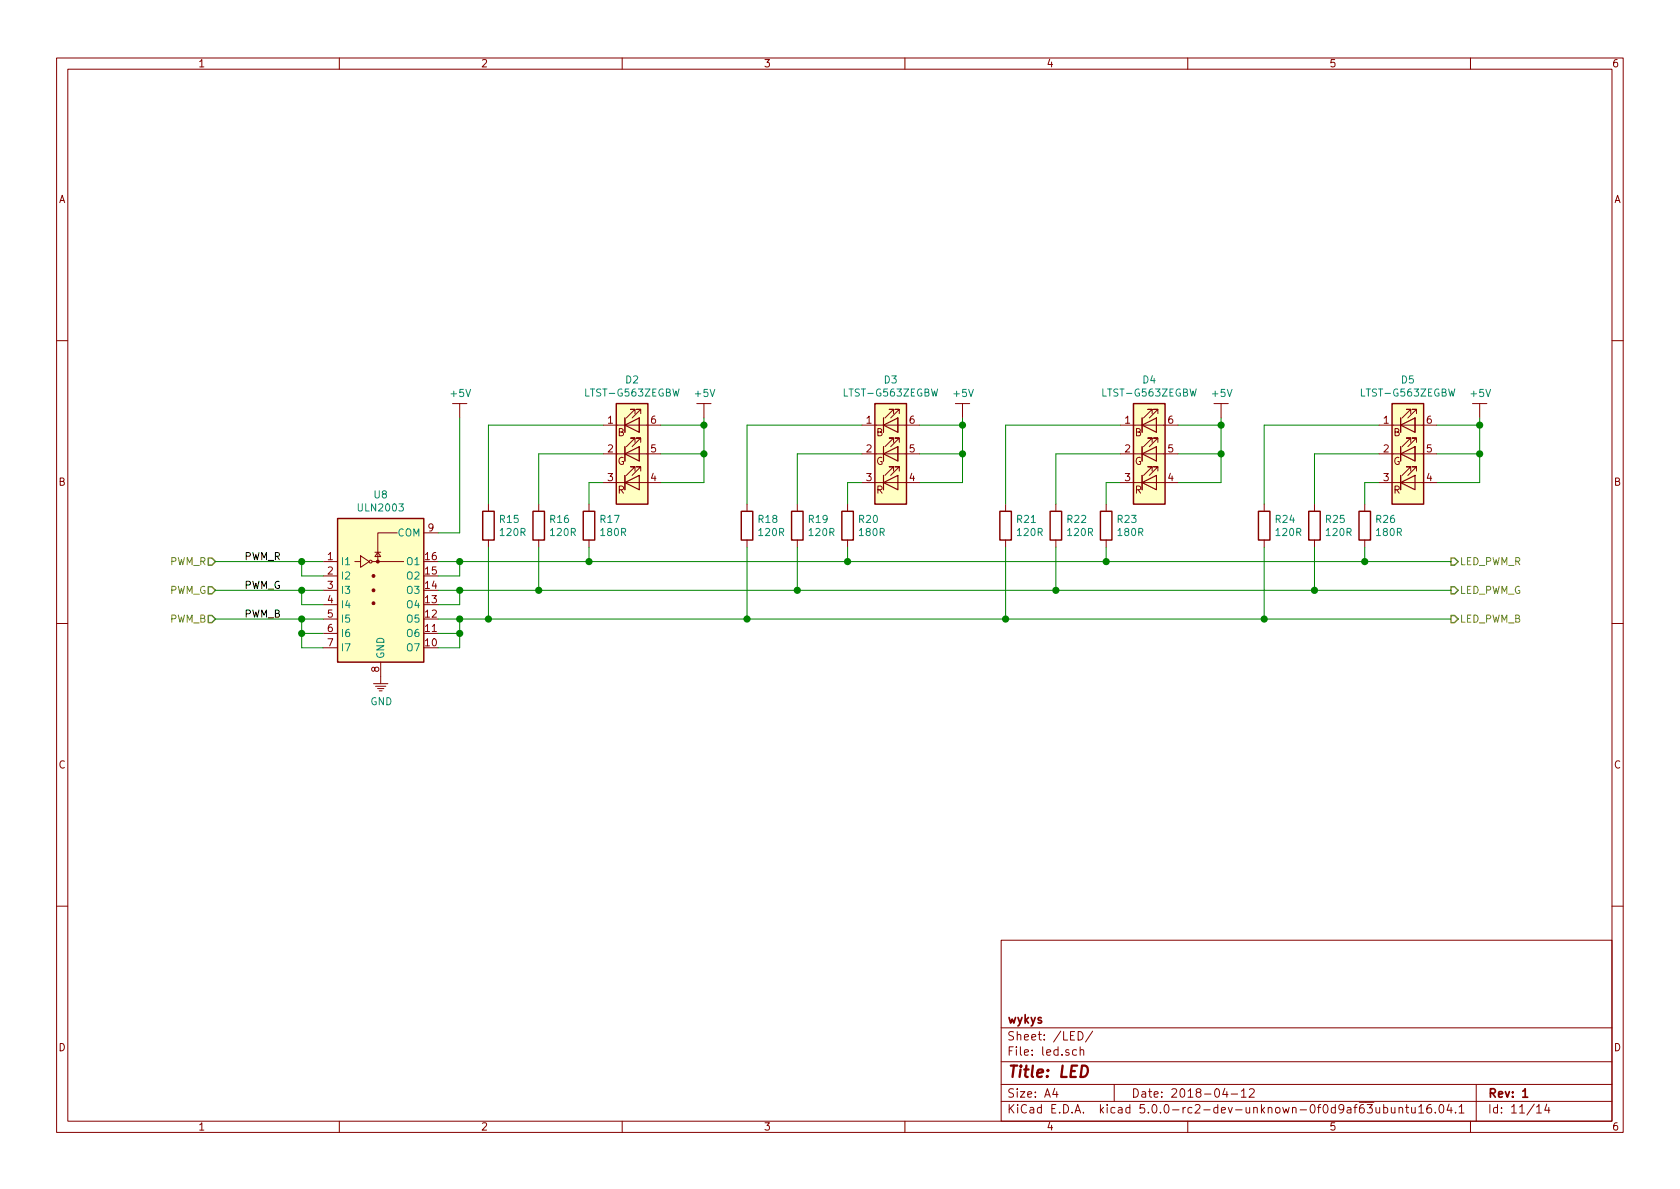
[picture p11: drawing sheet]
<svg xmlns="http://www.w3.org/2000/svg" width="297mm" height="210mm" viewBox="0 0 297 210" stroke-linecap="round" stroke-linejoin="round" font-family="sans-serif">
<g fill="none" stroke="#840000" stroke-width=".18">
<path d="M10 10.3h277v189.9h-277zM12 12.2h273v186.1h-273zM60 10.3v1.9M110 10.3v1.9M160 10.3v1.9M210 10.3v1.9M260 10.3v1.9M10 60.2h2M80 71.4h2.5M81.3 71.4v2.5M106.7 75.2h10.1M110.5 79v2.5"/>
<path d="M110.5 73.9v2.5M112.3 78.2v-.7h-.8h.8l-1.6 1.5M112.3 73.1v-.7h-.8h.8l-1.6 1.5M113 79v2.5zM113 79h.1M113 73.9v2.5zM113 73.9h.1M113.3 78.2v-.7h-.8h.8l-1.5 1.5M113.3 73.1v-.7h-.8h.8l-1.5 1.5M123.2 71.4h2.5M124.5 71.4v2.5M152.4 75.2h10.2"/>
<path d="M156.2 79v2.5M156.2 73.9v2.5M158 78.2v-.7h-.8h.8l-1.5 1.5M158 73.1v-.7h-.8h.8l-1.5 1.5M158.7 79v2.5zM158.7 79h.1M158.7 73.9v2.5zM158.7 73.9h.1M159 78.2v-.7h-.8h.8l-1.5 1.5M159 73.1v-.7h-.8h.8l-1.5 1.5M168.9 71.4h2.5M170.2 71.4v2.5"/>
<path d="M198.1 75.2h10.2M201.9 79v2.5M201.9 73.9v2.5M203.7 78.2v-.7h-.8h.8l-1.5 1.5M203.7 73.1v-.7h-.8h.8l-1.5 1.5M204.5 79v2.5zM204.5 79h.1M204.5 73.9v2.5zM204.5 73.9h.1M204.7 78.2v-.7h-.7h.7l-1.5 1.5M204.7 73.1v-.7h-.7h.7l-1.5 1.5M214.6 71.4h2.6"/>
<path d="M215.9 71.4v2.5M243.8 75.2h10.2M247.6 79v2.5M247.6 73.9v2.5M249.4 78.2v-.7h-.7h.7l-1.5 1.5M249.4 73.1v-.7h-.7h.7l-1.5 1.5M250.2 79v2.5zM250.2 79h.1M250.2 73.9v2.5zM250.2 73.9h.1M250.4 78.2v-.7h-.7h.7l-1.5 1.5M250.4 73.1v-.7h-.7h.7l-1.5 1.5"/>
<path d="M260.3 71.4h2.6M261.6 71.4v2.5M285 60.2h2M57.1 99.3h2.6M62.7 99.3h1.1M63.8 98.3l1.5 1-1.5 1zM65.8 99.3h5.6M66.3 97.7h1M66.8 97.7l.5 .7h-1zM70.2 94.2h-3.4v5.1M74.9 94.2h2.6M86.4 89.1v1.3"/>
<path d="M86.4 95.5v1.3M95.2 89.1v1.3M95.2 95.5v1.3M104.1 89.1v1.3M104.1 95.5v1.3M106.7 85.3h10.1M106.7 80.3h10.1M110.5 84.1v2.5M112.3 83.3v-.8h-.8h.8l-1.6 1.6M113.3 83.3v-.8h-.8h.8l-1.5 1.6M132.1 89.1v1.3M132.1 95.5v1.3"/>
<path d="M141 89.1v1.3M141 95.5v1.3M149.9 89.1v1.3M149.9 95.5v1.3M152.4 85.3h10.2M152.4 80.3h10.2M156.2 84.1v2.5M158 83.3v-.8h-.8h.8l-1.5 1.6M159 83.3v-.8h-.8h.8l-1.5 1.6M177.8 89.1v1.3M177.8 95.5v1.3M186.7 89.1v1.3"/>
<path d="M186.7 95.5v1.3M195.6 89.1v1.3M195.6 95.5v1.3M198.1 85.3h10.2M198.1 80.3h10.2M201.9 84.1v2.5M203.7 83.3v-.8h-.8h.8l-1.5 1.6M204.7 83.3v-.8h-.7h.7l-1.5 1.6M223.5 89.1v1.3M223.5 95.5v1.3M232.4 89.1v1.3M232.4 95.5v1.3"/>
<path d="M241.3 89.1v1.3M241.3 95.5v1.3M243.8 85.3h10.2M243.8 80.3h10.2M247.6 84.1v2.5M249.4 83.3v-.8h-.7h.7l-1.5 1.6M250.4 83.3v-.8h-.7h.7l-1.5 1.6M10 110.3h2M57.1 101.8h2.6M57.1 104.4h2.6M57.1 106.9h2.6M57.1 109.5h2.6"/>
<path d="M57.1 112h2.6M57.1 114.5h2.6M67.3 117.1v3.8M285 110.3h2M66 120.9h2.6M66.4 121.4h1.8M66.8 121.8h1.1M67.1 122.2h.5M10 160.2h2M177 166.3h108v32h-108zM285 160.2h2M60 198.3v1.9"/>
<path d="M110 198.3v1.9M160 198.3v1.9M177 194.8h108M177 191.8h108M177 187.8h108M177 181.8h108M186.5 192.5l-.4 1h1M186.8 193v1M190.3 185.7l-.4-.1-.3 .3 .1 .6 .2 .1 .4-.1M190.6 182.4a.76 .76 0 0 1 .9 .8 .76 .76 0 0 1-.9 .7zM191 185.7l.2-.1 .4 .1v.9M191 185.1v1.5"/>
<path d="M193.2 182.3l-1.3 2M197 191.8v3M210 198.3v1.9M216.6 192.5l-.4 1h.9M216.9 193v1M217.7 193.5h1.1M219.5 193l.4-.5v1.5M219.5 194h.8M220.9 192.7l.2-.2h.4l.2 .2 .1 .3-1 1h1M241.5 194.9h1.4M241.7 195.3h.9l-.5 .6 .5 .1v.7l-.2 .1-.7-.1M243.3 195.8v.8a.39 .39 0 0 0 .6 .1"/>
<path d="M243.9 195.8v1M244.7 195.9l.4-.1 .3 .3-.1 .6-.2 .1-.4-.1M244.7 195.3v1.5M246 195.8v.8a.37 .37 0 0 0 .6 .1M246.6 195.8v1M247.4 196v-.1a.37 .37 0 0 1 .6 .1v.8M247.4 195.8v1M248.5 195.8h.6M248.7 195.3v1.3l.4 .2M249.6 195.8v.9l.4 .1 .2-.1M250.2 195.8v1M250.9 195.8l.4-.5v1.5"/>
<path d="M250.9 196.8h.8M253 195.3a.62 .62 0 0 0-.7 .7v.7l.3 .1 .5-.1v-.5l-.1-.2-.4-.1-.3 .3M253.8 196.7v.1M254.6 195.5l.3-.2a.94 .94 0 0 1 0 1.5 .82 .82 0 0 1-.3-1.3zM256.2 195.2l-.3 1.1h.9M256.6 195.8v1M257.4 196.7v.1M258 195.8l.4-.5v1.5M258 196.8h.9M260 198.3v1.9M261 191.8v6.5M271.7 195.8l.4-.5v1.5"/>
<path d="M271.7 196.8h.8M273.5 195.2l-.4 1.1h.9M273.8 195.8v1"/>
<circle cx="65.5" cy="99.3" r=".25"/>
</g>
<path d="M269.2 193l.5-.5v1.5M269.2 194h.9" fill="none" stroke="#840000" stroke-width=".3"/>
<path d="M191.3 188.4a.97 .97 0 0 1 1.1 .6 .97 .97 0 0 1-.4 1.2l-.5 .2h-.4z" fill="none" stroke="#840000" stroke-width=".41"/>
<g fill="#ffffc2" stroke="#ffffc2" stroke-width=".18">
<path d="M59.7 91.7h15.2v25.4h-15.2z"/>
<path d="M109 71.4h5.6v17.7h-5.6z"/>
<path d="M154.7 71.4h5.6v17.7h-5.6z"/>
<path d="M200.4 71.4h5.6v17.7h-5.6z"/>
<path d="M246.1 71.4h5.6v17.7h-5.6z"/>
</g>
<g fill="none" stroke="#840000" stroke-width=".25">
<path d="M109 71.4h5.6v17.7h-5.6zM154.7 71.4h5.6v17.7h-5.6zM200.4 71.4h5.6v17.7h-5.6zM246.1 71.4h5.6v17.7h-5.6zM59.7 91.7h15.2v25.4h-15.2zM85.3 90.4h2.1v5.1h-2.1zM94.2 90.4h2.1v5.1h-2.1zM103.1 90.4h2.1v5.1h-2.1zM131.1 90.4h2v5.1h-2zM140 90.4h2v5.1h-2zM148.8 90.4h2.1v5.1h-2.1zM176.8 90.4h2v5.1h-2z"/>
<path d="M185.7 90.4h2v5.1h-2zM194.6 90.4h2v5.1h-2zM222.5 90.4h2v5.1h-2zM231.4 90.4h2v5.1h-2zM240.3 90.4h2v5.1h-2z"/>
</g>
<g fill="#840000" stroke="#840000" stroke-width=".18">
<circle cx="66" cy="106.7" r=".25"/>
<circle cx="66" cy="104.4" r=".25"/>
<circle cx="66" cy="101.8" r=".25"/>
<circle cx="66.8" cy="99.3" r=".25"/>
</g>
<g fill="none" stroke="#008400" stroke-width=".18">
<path d="M81.3 73.9v20.3h-3.8M106.7 75.2h-20.3v13.9M116.8 75.2h7.7M124.5 73.9v11.4h-7.7M152.4 75.2h-20.3v13.9M162.6 75.2h7.6M170.2 73.9v11.4h-7.6M198.1 75.2h-20.3v13.9M208.3 75.2h7.6M215.9 73.9v11.4h-7.6M243.8 75.2h-20.3v13.9M254 75.2h7.6"/>
<path d="M261.6 73.9v11.4h-7.6M38.1 99.3h19M53.3 99.3v2.5h3.8M77.5 99.3h179M81.3 99.3v2.5h-3.8M86.4 96.8v12.7M95.2 96.8v7.6M104.1 96.8v2.5M106.7 80.3h-11.5v8.8M106.7 85.3h-2.6v3.8M116.8 80.3h7.7M132.1 96.8v12.7"/>
<path d="M141 96.8v7.6M149.9 96.8v2.5M152.4 80.3h-11.4v8.8M152.4 85.3h-2.5v3.8M162.6 80.3h7.6M177.8 96.8v12.7M186.7 96.8v7.6M195.6 96.8v2.5M198.1 80.3h-11.4v8.8M198.1 85.3h-2.5v3.8M208.3 80.3h7.6M223.5 96.8v12.7"/>
<path d="M232.4 96.8v7.6M241.3 96.8v2.5M243.8 80.3h-11.4v8.8M243.8 85.3h-2.5v3.8M254 80.3h7.6M38.1 104.4h19M38.1 109.5h19M53.3 104.4v2.5h3.8M53.3 109.5v5h3.8M53.3 112h3.8M77.5 104.4h179M77.5 109.5h179"/>
<path d="M77.5 112h3.8M81.3 104.4v2.5h-3.8M81.3 109.5v5h-3.8"/>
</g>
<g fill="#008400" stroke="#008400" stroke-width=".25">
<circle cx="124.5" cy="80.3" r=".51"/>
<circle cx="170.2" cy="80.3" r=".51"/>
<circle cx="170.2" cy="75.2" r=".51"/>
<circle cx="124.5" cy="75.2" r=".51"/>
<circle cx="53.3" cy="112" r=".51"/>
<circle cx="81.3" cy="112" r=".51"/>
<circle cx="53.3" cy="99.3" r=".51"/>
<circle cx="53.3" cy="104.4" r=".51"/>
<circle cx="53.3" cy="109.5" r=".51"/>
<circle cx="81.3" cy="99.3" r=".51"/>
<circle cx="81.3" cy="104.4" r=".51"/>
<circle cx="81.3" cy="109.5" r=".51"/>
<circle cx="86.4" cy="109.5" r=".51"/>
<circle cx="95.3" cy="104.4" r=".51"/>
<circle cx="104.1" cy="99.3" r=".51"/>
<circle cx="215.9" cy="80.3" r=".51"/>
<circle cx="261.6" cy="80.3" r=".51"/>
<circle cx="261.6" cy="75.2" r=".51"/>
<circle cx="215.9" cy="75.2" r=".51"/>
<circle cx="177.8" cy="109.5" r=".51"/>
<circle cx="186.7" cy="104.4" r=".51"/>
<circle cx="195.6" cy="99.3" r=".51"/>
<circle cx="149.9" cy="99.3" r=".51"/>
<circle cx="141" cy="104.4" r=".51"/>
<circle cx="132.1" cy="109.5" r=".51"/>
<circle cx="241.3" cy="99.3" r=".51"/>
<circle cx="232.4" cy="104.4" r=".51"/>
<circle cx="223.5" cy="109.5" r=".51"/>
</g>
<path d="M36.8 98.7h.7l.6 .6-.6 .6h-.7zM256.5 98.7h.7l.6 .6-.6 .6h-.7zM36.8 103.8h.7l.6 .6-.6 .6h-.7zM36.8 108.8h.7l.6 .7-.6 .6h-.7zM256.5 103.8h.7l.6 .6-.6 .6h-.7zM256.5 108.8h.7l.6 .7-.6 .6h-.7z" fill="none" stroke="#848400" stroke-width=".25"/>
<g fill="none" stroke="#840000" stroke-width=".2">
<path d="M110.5 75.2l2.5-1.3v2.5zM110.5 73.9v2.5M110.5 79v2.5M156.2 75.2l2.5-1.3v2.5zM156.2 73.9v2.5M156.2 79v2.5M201.9 75.2l2.6-1.3v2.5zM201.9 73.9v2.5M201.9 79v2.5M247.6 75.2l2.6-1.3v2.5zM247.6 73.9v2.5M247.6 79v2.5"/>
<path d="M110.5 85.3l2.5-1.2v2.5zM110.5 80.3l2.5-1.3v2.5zM110.5 84.1v2.5M156.2 85.3l2.5-1.2v2.5zM156.2 80.3l2.5-1.3v2.5zM156.2 84.1v2.5M201.9 85.3l2.6-1.2v2.5zM201.9 80.3l2.6-1.3v2.5zM201.9 84.1v2.5M247.6 85.3l2.6-1.2v2.5zM247.6 80.3l2.6-1.3v2.5zM247.6 84.1v2.5"/>
</g>
<text font-size="2.8" fill="#840000" x="178" y="190.5">Title: LED</text>
<g font-size="2.1" fill="#840000">
<text x="178" y="184">Sheet: /LED/</text>
<text x="178" y="181">wykys</text>
<text x="178" y="186.7">File: led.sch</text>
<text x="178" y="196.9">KiCad E.D.A. kicad 5.0.0-rc2-dev-unknown-0f0d9af63ubuntu16.04.1</text>
<text x="178" y="194.1">Size: A4</text>
<text x="200" y="194.1">Date: 2018-04-12</text>
<text x="263" y="194.1">Rev: 1</text>
<text x="263" y="196.9">Id: 11/14</text>
</g>
<g font-size="1.8" fill="#840000">
<text x="35" y="11.9">1</text>
<text x="85" y="11.9">2</text>
<text x="135" y="11.9">3</text>
<text x="185" y="11.9">4</text>
<text x="235" y="11.9">5</text>
<text x="285" y="11.9">6</text>
<text x="10.4" y="35.9">A</text>
<text x="285.4" y="35.9">A</text>
<text x="107.5" y="74.9">1</text>
<text x="109.2" y="77.1">B</text>
<text x="115.1" y="74.9">6</text>
<text x="153.2" y="74.9">1</text>
<text x="154.9" y="77.1">B</text>
<text x="160.8" y="74.9">6</text>
<text x="198.9" y="74.9">1</text>
<text x="200.7" y="77.1">B</text>
<text x="206.5" y="74.9">6</text>
<text x="244.6" y="74.9">1</text>
<text x="246.4" y="77.1">B</text>
<text x="252.2" y="74.9">6</text>
<text x="107.5" y="80">2</text>
<text x="109.2" y="82.2">G</text>
<text x="115.1" y="80">5</text>
<text x="153.2" y="80">2</text>
<text x="154.9" y="82.2">G</text>
<text x="160.8" y="80">5</text>
<text x="198.9" y="80">2</text>
<text x="200.6" y="82.2">G</text>
<text x="206.5" y="80">5</text>
<text x="244.6" y="80">2</text>
<text x="246.3" y="82.2">G</text>
<text x="252.2" y="80">5</text>
<text x="10.4" y="85.9">B</text>
<text x="107.5" y="85.1">3</text>
<text x="109.2" y="87.3">R</text>
<text x="115.1" y="85.1">4</text>
<text x="153.2" y="85.1">3</text>
<text x="154.9" y="87.3">R</text>
<text x="160.8" y="85.1">4</text>
<text x="198.9" y="85.1">3</text>
<text x="200.7" y="87.3">R</text>
<text x="206.5" y="85.1">4</text>
<text x="244.6" y="85.1">3</text>
<text x="246.4" y="87.3">R</text>
<text x="252.2" y="85.1">4</text>
<text x="285.4" y="85.9">B</text>
<text x="75.7" y="94">9</text>
<text x="57.9" y="99.1">1</text>
<text x="57.9" y="101.6">2</text>
<text x="75.2" y="101.6">15</text>
<text x="75.2" y="99.1">16</text>
<text x="57.9" y="104.1">3</text>
<text x="57.9" y="106.7">4</text>
<text x="75.2" y="106.7">13</text>
<text x="75.2" y="104.1">14</text>
<text x="57.9" y="109.2">5</text>
<text x="57.9" y="111.8">6</text>
<text x="75.2" y="111.8">11</text>
<text x="75.2" y="109.2">12</text>
<text x="57.9" y="114.3">7</text>
<text x="67.1" y="118.8" transform="rotate(-90 67.1 118.8)">8</text>
<text x="75.2" y="114.3">10</text>
<text x="10.4" y="135.9">C</text>
<text x="285.4" y="135.9">C</text>
<text x="10.4" y="185.9">D</text>
<text x="285.4" y="185.9">D</text>
<text x="35" y="199.9">1</text>
<text x="85" y="199.9">2</text>
<text x="135" y="199.9">3</text>
<text x="185" y="199.9">4</text>
<text x="235" y="199.9">5</text>
<text x="285" y="199.9">6</text>
</g>
<g font-size="1.8" fill="#008484">
<text x="79.8" y="70.2">+5V</text>
<text x="103.8" y="70.1">LTST-G563ZEGBW</text>
<text x="110.6" y="67.8">D2</text>
<text x="123" y="70.2">+5V</text>
<text x="149.5" y="70.1">LTST-G563ZEGBW</text>
<text x="156.4" y="67.8">D3</text>
<text x="168.7" y="70.2">+5V</text>
<text x="195.2" y="70.1">LTST-G563ZEGBW</text>
<text x="202.1" y="67.8">D4</text>
<text x="214.4" y="70.2">+5V</text>
<text x="241" y="70.1">LTST-G563ZEGBW</text>
<text x="247.8" y="67.8">D5</text>
<text x="260.1" y="70.2">+5V</text>
<text x="66.2" y="88.1">U8</text>
<text x="63.5" y="90.4">ULN2003</text>
<text x="70.3" y="94.9">COM</text>
<text x="88.4" y="92.5">R15</text>
<text x="88.5" y="94.8">120R</text>
<text x="97.3" y="92.5">R16</text>
<text x="97.4" y="94.8">120R</text>
<text x="106.2" y="92.5">R17</text>
<text x="106.3" y="94.8">180R</text>
<text x="134.1" y="92.5">R18</text>
<text x="134.3" y="94.8">120R</text>
<text x="143" y="92.5">R19</text>
<text x="143.2" y="94.8">120R</text>
<text x="151.9" y="92.5">R20</text>
<text x="152" y="94.8">180R</text>
<text x="179.9" y="92.5">R21</text>
<text x="180" y="94.8">120R</text>
<text x="188.7" y="92.5">R22</text>
<text x="188.9" y="94.8">120R</text>
<text x="197.6" y="92.5">R23</text>
<text x="197.8" y="94.8">180R</text>
<text x="225.6" y="92.5">R24</text>
<text x="225.7" y="94.8">120R</text>
<text x="234.5" y="92.5">R25</text>
<text x="234.6" y="94.8">120R</text>
<text x="243.4" y="92.5">R26</text>
<text x="243.5" y="94.8">180R</text>
<text x="60.2" y="99.9">I1</text>
<text x="72.1" y="99.9">O1</text>
<text x="60.2" y="102.5">I2</text>
<text x="60.2" y="105">I3</text>
<text x="60.2" y="107.6">I4</text>
<text x="72.1" y="107.6">O4</text>
<text x="72.1" y="105">O3</text>
<text x="72.1" y="102.5">O2</text>
<text x="60.2" y="110.1">I5</text>
<text x="60.2" y="112.6">I6</text>
<text x="72.1" y="112.6">O6</text>
<text x="72.1" y="110.1">O5</text>
<text x="60.2" y="115.2">I7</text>
<text x="67.9" y="116.6" transform="rotate(-90 67.9 116.6)">GND</text>
<text x="72.1" y="115.2">O7</text>
<text x="65.5" y="124.7">GND</text>
</g>
<g font-size="1.8" fill="#848400">
<text x="30" y="99.9">PWM_R</text>
<text x="258.1" y="99.9">LED_PWM_R</text>
<text x="29.9" y="105">PWM_G</text>
<text x="258.1" y="105">LED_PWM_G</text>
<text x="30" y="110.1">PWM_B</text>
<text x="258.1" y="110.1">LED_PWM_B</text>
</g>
<g font-size="1.8">
<text x="43.2" y="99.1">PWM_R</text>
<text x="43.2" y="104.1">PWM_G</text>
<text x="43.2" y="109.2">PWM_B</text>
</g>
</svg>
